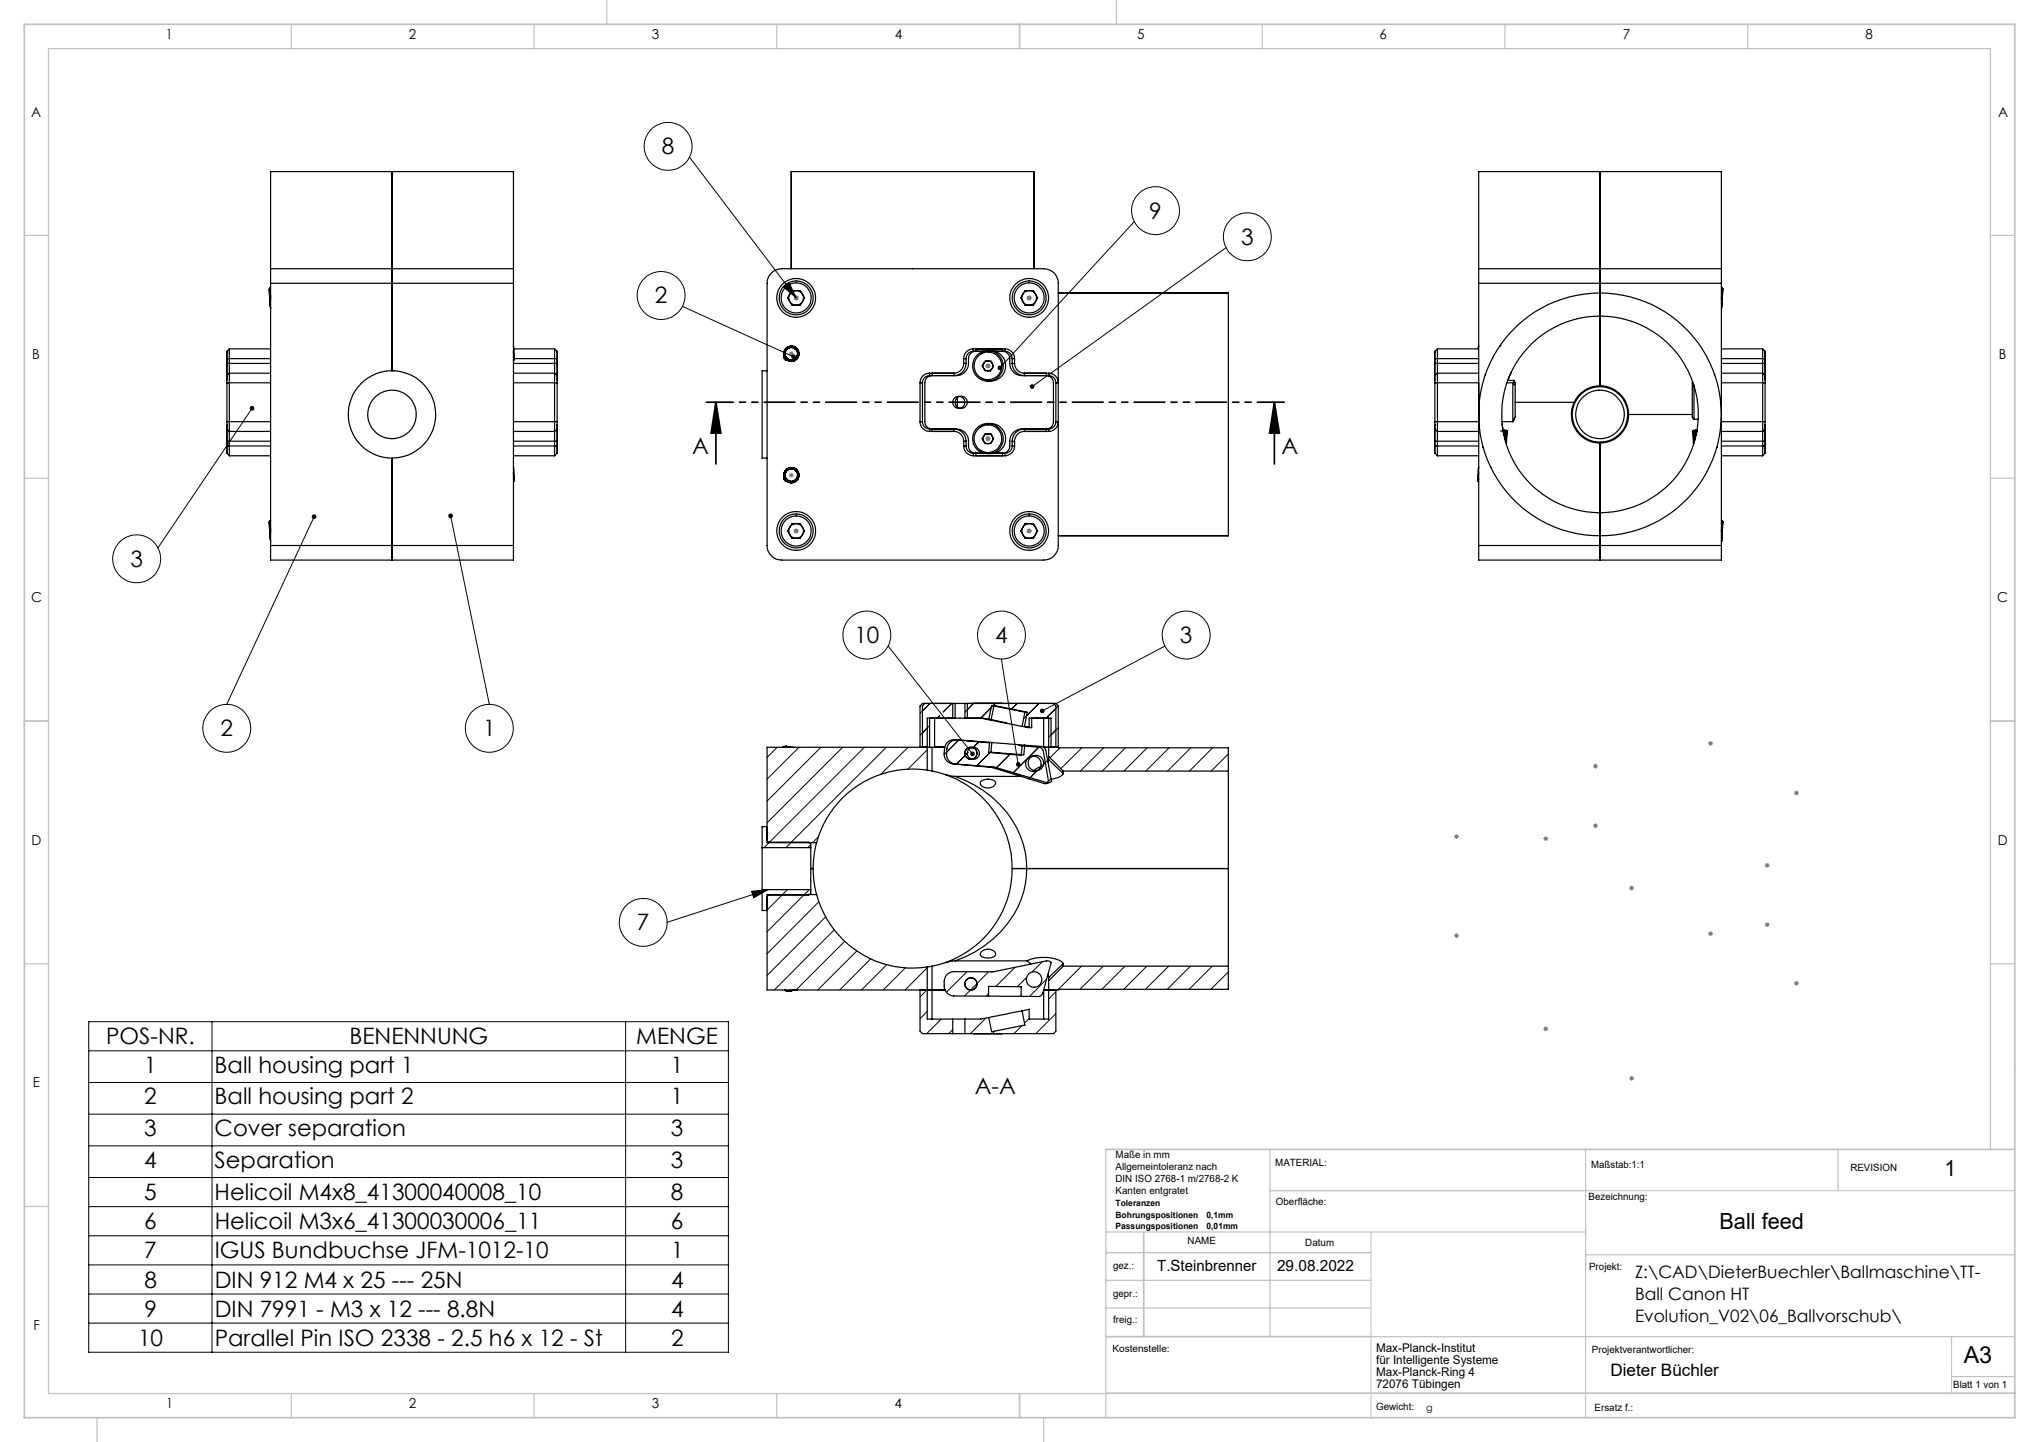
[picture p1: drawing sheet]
<svg xmlns="http://www.w3.org/2000/svg" width="420mm" height="297mm" viewBox="0 0 420 297" stroke-linecap="round" stroke-linejoin="round" font-family="sans-serif">
<path d="M282.4 253.7v38.3M326.6 245.2h88.4M402 275.3v11.6" fill="none" stroke="#c0c0c0" stroke-width=".21"/>
<g fill="none" stroke="#c0c0c0" stroke-width=".25">
<path d="M125 0v5M230 0v5M60 5v5M110 5v5M160 5v5M260 5v5M310 5v5M360 5v5M5 48.5h5M410 48.5h5M5 98.5h5M410 98.5h5"/>
<path d="M5 198.5h5M410 198.5h5M227.8 236.7v55.3M261.6 236.7v38.6M326.6 236.7v55.3M378.6 236.7v8.5M410 236.7v-226.7h-400v277h217.8M5 248.5h5M227.8 258h54.6M227.8 253.7h98.8M261.6 245.2h65M326.6 258.4h88.4"/>
<path d="M227.8 269.4h54.6M227.8 263.7h54.6M282.4 275.3h132.6M20 292v5M60 287v5M110 287v5M160 287v5M215 292v5M402 283.5h13"/>
</g>
<path d="M5 5h410v287h-410zM210 5v5M5 148.5h5M410 148.5h5M227.8 236.7h187.2M235.6 253.7v21.6M227.8 275.3h54.6M210 287v5M227.9 286.9h187.2" fill="none" stroke="#c0c0c0" stroke-width=".35"/>
<g fill="none" stroke="#000" stroke-width=".25">
<path d="M80.8 35.3v41.1M80.8 35.3h-25.1v20M80.8 35.3h25v20M329.6 35.3v44.1M329.6 35.3h25v20M329.6 35.3h-25v20M55.6 59.3l-.1 .5 .2 3.6-.2-3.8M55.6 59.3l.1 2.3M55.7 59.2l-.1 .1M55.7 55.3v3M55.7 55.3h50.1M55.7 58.3h50.1"/>
<path d="M55.7 58.3v54.1M105.8 55.3v3M105.8 58.3v54.1M158.9 56.2a3.1 3.1 0 0 1 2.1-.9h54a2.95 2.95 0 0 1 3 3v54.1a2.95 2.95 0 0 1-3 3h-54a3 3 0 0 1-3-3v-54.1a2.87 2.87 0 0 1 .9-2.1zM163 55.3v-20h50v20M163.1 59.9h1.8l.8 1.4-.8 1.6h-1.8l-.9-1.6zM211.1 59.9h1.8l.8 1.4-.8 1.6h-1.8l-.8-1.6zM304.6 55.3v3M304.6 55.3h50M304.6 58.3v54.1M304.6 58.3h50M354.6 59.2l.1 .1z"/>
<path d="M354.6 55.3v3M354.6 58.3v54.1M354.7 59.3l.2 .3M354.7 59.8l-.1 .1M354.7 59.3l.2 .2M354.7 59.8l-.1 1.8M354.9 59.5h.1M354.9 59.6l-.3 3.8M354.9 59.6l-.2 .2M354.9 59.5l-.3 3.9M46.7 72.5h.1M46.7 72.5v5.7"/>
<path d="M46.7 77.4v1.4M46.7 74.9v2.5M46.7 73.9h9M46.7 78.8h9M46.7 74.9h9M46.7 73.9v1M46.7 78.8v8.1M47.2 76.9v12M47.2 71.9v5M47.2 71.9l-.5 .5v1.5M47.2 71.9h8.5M47.2 76.9h8.5"/>
<path d="M47.2 76.9l-.5 .5M55.7 73.8h.1M105.8 71.3l.2 2.7-.2 .2M105.8 72.3v1.9M105.8 76.9h8.4M105.8 78.8h9M105.8 74.9h9M105.8 74.2h-.1M105.8 71.9h8.4M105.9 73.9h8.9M114.2 76.9v12M114.2 71.9v5"/>
<path d="M114.2 71.9l.6 .5v1.5M114.2 76.9l.6 .5M114.8 77.4v1.4M114.8 74.9v2.5M114.8 72.5h.1M114.8 78.2h.1M114.8 73.9v1M114.8 78.8v8.1M114.8 72.5v5.7M158 76.4h-1v18h1M161.4 73.5l.4 .7M161.8 74.2h.1"/>
<path d="M162 74l-.2 .2M162.1 73.7a1.28 1.28 0 0 0 2.1-.3 1.28 1.28 0 0 0-1.2-1.8 1.28 1.28 0 0 0-1.2 1.7l.3 .5M162.1 73.8l-.1 .2M163 71.3a1.59 1.59 0 0 1 1.5 2.1 1.59 1.59 0 0 1-2.6 .6M163.7 71.8l.1 .1M163.8 71.9v.1M163.8 72h.1M163.8 71.9l.2 .2M163.9 71.9a1.34 1.34 0 0 0-2.2 .4 1.34 1.34 0 0 0 1.2 1.8 1.34 1.34 0 0 0 1.3-1.7 1.34 1.34 0 0 0-2.2-.5 1.34 1.34 0 0 0 .4 2.2 1.34 1.34 0 0 0 1.9-1.2 1.34 1.34 0 0 0-1.8-1.3 1.34 1.34 0 0 0-.5 2.2 1.34 1.34 0 0 0 2.2-.3 1.34 1.34 0 0 0-.5-1.8 1.34 1.34 0 0 0-1.8 .3 1.34 1.34 0 0 0 .2 1.8M164 71.7a1.55 1.55 0 0 0-2.5 .9 1.55 1.55 0 0 0 1.9 1.8 1.55 1.55 0 0 0 .9-2.5 1.56 1.56 0 0 0-2.6 0 1.56 1.56 0 0 0 .9 2.4 1.56 1.56 0 0 0 1.9-1.6 1.56 1.56 0 0 0-2.3-1.2 1.56 1.56 0 0 0 0 2.7 1.56 1.56 0 0 0 2.3-1.2 1.55 1.55 0 0 0-2.1-1.6 1.55 1.55 0 0 0-.4 2.6M189.5 78.8h.5M189.5 78.8v8.1"/>
<path d="M190 78.8v8.1M191.5 77.4a1.45 1.45 0 0 0-1.5 1.4M191.5 76.9a1.93 1.93 0 0 0-2 1.9M191.5 76.9h5M191.5 76.9v.5M192 76.9v.5a1.45 1.45 0 0 0-1.5 1.4v8.1a1.51 1.51 0 0 0 1.5 1.5v.5M198.5 74.9a2.05 2.05 0 0 1-2 2M198.5 73.9h.5M198.5 74.9h.5M198.5 73.9v1M199 74.9a2.53 2.53 0 0 1-2.5 2.5v-.5M199 73.9v1"/>
<path d="M200.5 72.4a1.51 1.51 0 0 0-1.5 1.5M200.5 71.9a1.99 1.99 0 0 0-2 2M200.5 72.4h2.5M200.5 71.9h6.5M200.5 71.9v.5M201 71.9v.5a1.51 1.51 0 0 0-1.5 1.5 2.75 2.75 0 0 1-2.5 3.5h-5.5M203 74.3l1.2 .1 .4 1-.6 1-1.2-.1-.5-1zM203 72.4a3.2 3.2 0 0 1 4.1 3.6 3.2 3.2 0 0 1-5.2 1.7M203 72.4l-1.1 .6M204.5 72.4h2.5M206.5 71.9v.5a1.57 1.57 0 0 1 1.5 1.5 2.75 2.75 0 0 0 2.5 3.5h5.5M207 72.4a1.51 1.51 0 0 1 1.5 1.5"/>
<path d="M207 71.9a1.99 1.99 0 0 1 2 2M207 71.9v.5M208.5 74.9a2.53 2.53 0 0 0 2.5 2.5v-.5a2.05 2.05 0 0 1-2-2M208.5 73.9v1M208.5 73.9h.5M208.5 74.9h.5M209 73.9v1M216 77.4a1.45 1.45 0 0 1 1.5 1.4M216 76.9a1.93 1.93 0 0 1 2 1.9h-.5M216 76.9h-5h4.5v.5a1.45 1.45 0 0 1 1.5 1.4v8.1a1.51 1.51 0 0 1-1.5 1.5v.5h-4.5h5M216 76.9v.5M217.5 78.8v8.1"/>
<path d="M218 60.4h35v49.9h-35M295.5 72.5v5.7M295.5 72.5h.1M295.5 78.2h.1M295.6 77.4v1.4M295.6 74.9v2.5M295.6 73.9h9M295.6 78.8h9M295.6 74.9h9M295.6 73.9v1M295.6 78.8v8.1M296.1 76.9v12"/>
<path d="M296.1 71.9v5M296.1 71.9l-.5 .5v1.5M296.1 71.9h8.5M296.1 76.9h8.5M296.1 76.9l-.5 .5M304.5 71.4v.5M304.6 71.3v.1M304.6 71.3h.1M305.9 77.1l.1 .1M307.4 73.8h.1M309 71.3h.1M310.4 78.8h1.2"/>
<path d="M311.3 76.7l-.7 1.6h1.2M311.6 78.8l.3 .5M311.6 78.8v8.1M311.8 78.3h.1M311.8 78.3v.8M311.8 78.3l.3 .5v7.1l-.5 1M329.6 79.4a5.9 5.9 0 0 1 5.9 6M329.6 79.4a5.9 5.9 0 0 0-5.4 3.5M348 77h.1M348.7 78.6l-.1 .2v7.1l.3 .5M348.9 79.4v7M353.2 77.1v.1"/>
<path d="M354.6 71.9h8.5M354.6 76.9h8.5M354.6 73.9h9M354.6 78.8h9M354.6 74.9h9M354.6 73.8h.1M354.6 63.4v.1M363.1 76.9v12M363.1 71.9v5M363.1 71.9l.5 .5v1.5M363.1 76.9l.5 .5M363.6 72.5v5.7"/>
<path d="M363.6 77.4v1.4M363.6 74.9v2.5M363.6 73.9v1M363.6 78.8v8.1M46.7 87.5h.1M46.7 87.5v5.7M46.7 86.9v1.5M46.7 88.4v2.5M46.7 91.9v1.4l.5 .6M46.7 91.9h9M46.7 90.9h9M46.7 86.9h9"/>
<path d="M46.7 90.9v1M46.7 88.4l.5 .5M47.2 88.9v5M47.2 93.9h8.5M47.2 88.9h8.5M80.8 94.4v21M105.8 97.3v1.9M105.8 93.9h8.4M105.8 91.9h9M105.8 90.9h9M105.8 88.9h8.4M105.8 86.9h9"/>
<path d="M105.8 88.8h.1M105.8 96.2v.1M105.8 96.3l.2 2.7-.2 .2M105.8 99.2h.1M114.2 88.9v5M114.8 86.9v1.5M114.8 88.4v2.5M114.8 91.9v1.4l-.6 .6M114.8 87.5h.1M114.8 93.2h.1M114.8 90.9v1M114.8 88.4l-.6 .5"/>
<path d="M114.8 87.5v5.7M161.4 98.5l.4 .7M161.8 99.2h.1M162 99l-.2 .2M162.1 98.7v.1M162.1 98.8l-.1 .2M162.1 98.8h.1M163 96.3a1.59 1.59 0 0 1 1.5 2.2 1.59 1.59 0 0 1-2.6 .5M163.7 96.8l.1 .1M163.8 96.9h.1M163.8 96.9l.2 .2M163.9 96.9a1.33 1.33 0 0 0-2.2 .5 1.33 1.33 0 0 0 1.3 1.8 1.33 1.33 0 0 0 1.2-1.9 1.34 1.34 0 0 0-2.2-.4 1.34 1.34 0 0 0 .4 2.2 1.34 1.34 0 0 0 1.9-1.2 1.34 1.34 0 0 0-1.8-1.3 1.34 1.34 0 0 0-.5 2.2 1.34 1.34 0 0 0 2.2-.3 1.34 1.34 0 0 0-.5-1.8 1.34 1.34 0 0 0-1.8 .3 1.34 1.34 0 0 0 .2 1.8"/>
<path d="M164 96.7a1.56 1.56 0 0 0-2.5 .7 1.56 1.56 0 0 0 1.7 2 1.56 1.56 0 0 0 1.1-2.5 1.56 1.56 0 0 0-2.6 .1 1.56 1.56 0 0 0 .9 2.3 1.56 1.56 0 0 0 1.9-1.6 1.56 1.56 0 0 0-2.3-1.1 1.56 1.56 0 0 0 0 2.6 1.56 1.56 0 0 0 2.3-1.2 1.55 1.55 0 0 0-2.1-1.6 1.55 1.55 0 0 0-.4 2.6M189.5 86.9a1.99 1.99 0 0 0 2 2M189.5 86.9h.5M190 86.9a1.51 1.51 0 0 0 1.5 1.5M191.5 88.4h5.5a2.47 2.47 0 0 1 2.5 2.5 1.97 1.97 0 0 0 .7 2.2l.8 .2v.6M191.5 88.9h5M191.5 88.4v.5M196.5 88.9v-.5a2.47 2.47 0 0 1 2.5 2.5M196.5 88.9a2.05 2.05 0 0 1 2 2M197.2 81.9v1.9M198.5 91.9a1.99 1.99 0 0 0 2 2M198.5 91.9h.5"/>
<path d="M198.5 90.9h.5M198.5 90.9v1M199 91.9a1.45 1.45 0 0 0 1.5 1.4M199 90.9v1M200.5 93.3h2.5M200.5 93.9h6.5M200.5 93.3v.6M201.9 88a3.1 3.1 0 0 1 5.2 1.7 3.1 3.1 0 0 1-4.1 3.6M201.9 92.7l1.1 .6M203 89.3l1.1 .1 .5 1-.6 1h-1.1l-.6-1.1zM204.5 93.3h2.5M207 93.3v.6"/>
<path d="M208.5 91.9a1.45 1.45 0 0 1-1.5 1.4M208.5 90.9a2.47 2.47 0 0 1 2.5-2.5v.5a2.05 2.05 0 0 0-2 2M208.5 91.9h.5M208.5 90.9v1M208.5 90.9h.5M209 91.9a1.99 1.99 0 0 1-2 2M209 90.9v1M216 88.4h-5.5a2.47 2.47 0 0 0-2.5 2.5 1.97 1.97 0 0 1-.7 2.2l-.8 .2v.6M216 88.4v.5M217.5 86.9a1.51 1.51 0 0 1-1.5 1.5M217.5 86.9h.5a1.99 1.99 0 0 1-2 2M295.5 87.5h.1"/>
<path d="M295.5 87.5v5.7M295.5 93.2h.1M295.6 86.9v1.5M295.6 88.4v2.5M295.6 91.9v1.4l.5 .6M295.6 91.9h9M295.6 90.9h9M295.6 86.9h9M295.6 90.9v1M295.6 88.4l.5 .5M296.1 88.9v5M296.1 93.9h8.5"/>
<path d="M296.1 88.9h8.5M304.3 99l.3 .2M304.5 98.8l-.2 .2M304.5 96.4l-.2 2.6M304.6 98.8h-.1M304.6 97.4l-.1 1.4M304.6 88.8h.1M304.6 96.2v.2M304.8 88.5l-.1 .1M305.4 92.1l.1 .1M307.1 96.2l-.1 .1M309.4 86.9h2.2"/>
<path d="M309.4 87.3l.4 2.3M309.7 88.6v.4M309.7 89h.2M309.7 89v.5M309.9 88.6l-.2-.1-.1 .3h-.5M309.9 88.6l.1 .2M309.9 88.6v.4M309.9 89l.2 .2M309.9 89l.1 1.4M310 88.8l.1 .4M310 88.9v.1M310.1 89.2v1.7"/>
<path d="M310.1 88.9v.3M310.1 89.2l.2 .3M310.1 89.3v.5M310.2 88.6h.2l.1 .5M310.2 88.6v.5M310.2 88.6l-.2 .3M310.2 89.1l-.1 .1M310.3 89.5l-.1 1.5M310.3 89h.1M310.3 89l-.1 .1M310.3 89v.5M310.4 88.7h.1"/>
<path d="M310.4 88.7v.3M310.4 89.3l-.1 2.1M310.4 89l.1 .1M310.4 89.4h-.1M310.5 89.1l-.1 .3M312.1 82.9h12.1M324.2 82.9a5.9 5.9 0 0 0 5.4 8.4M329.6 91.3v14.3M335.5 85.4a5.9 5.9 0 0 1-5.9 5.9M335.5 85.4h13.1M348.6 88.9l.2 2.7M348.6 88.9l.1 .1"/>
<path d="M348.7 88.9l.1-.2 .1 2.5M348.9 88.6h-.1l-.2 .3M348.9 88.7l.2 1.9M348.9 86.4h.9M349 88.7l.1 .3 .1 1.2M349.1 88.8l.1 1.2M349.1 88.8v.2M349.1 88.8l.1-.2 .2 1.1M349.2 89.4l-.1 .4M349.2 88.6h.3M349.2 88.6l-.1 .2M349.5 88.6v.4"/>
<path d="M349.5 88.6v.1M349.5 88.8h.1M353.7 92.1l-.1 .1M354.3 88.5l.1 .1M354.6 93.9h8.5M354.6 91.9h9M354.6 90.9h9M354.6 88.9h8.5M354.6 86.9h9M363.1 88.9v5M363.6 87.5v5.7M363.6 86.9v1.5"/>
<path d="M363.6 88.4v2.5M363.6 91.9v1.4l-.5 .6M363.6 88.4l-.5 .5M363.6 90.9v1M55.6 107.2l-.1 .5 .2 3.7M55.6 107.3l-.1 .5 .2 3.7M55.6 107.3l.1 2.4M55.6 107.2v.1M55.7 107.1l-.1 .1M55.7 107.2l-.1 .1M55.7 112.4v3h50.1v-3M55.7 112.4h50.1"/>
<path d="M163.1 107.8h1.8l.8 1.6-.8 1.5h-1.8l-.9-1.5zM211.1 107.8h1.8l.8 1.6-.8 1.5h-1.8l-.8-1.5zM304.6 112.4v3h50v-3M304.6 112.4h50M329.6 105.6v9.8M354.6 111.4h.1M354.6 107.1l.3 .4M354.6 111.4v.1M354.7 107.8h-.1M354.7 107.8l-.1 1.7M354.9 107.5l-.3 3.9M354.9 107.5l-.2 .3"/>
<path d="M354.9 107.6l-.3 3.7M161.2 153.9h.1M161.8 153.8v.1M161.8 153.8l-.5 .1M162 153.7l-.8 .2M162 153.7l-.2 .1M162 153.7l.1 .1M162.1 153.8l1.4 .1M162.1 153.8v.1M190.5 144.9l-.5 .5v8.5M191 158.6a20.5 20.5 0 0 0-22.8 15M191 158.6l1 .2"/>
<path d="M191.5 153.9h1M191.5 153.9h-33.5v19.7h10.2M191.5 147.9v6M192 158.8l2.8 .8M192 153.9v4.9M192.5 153.9h2.1M192.5 147.9v6M194.8 159.6l1.9 .3M194.8 159.6a20.6 20.6 0 0 1 13.7 19.3M195.3 152.8l.7-.4h.7l7.1 .6-.1 2 6.7 .6 .1-2 3.5 .3a1 1 0 0 1 .9 .8l1.1 6.4a.88 .88 0 0 1-1 .3l-10.7-3.4-8-.7a2 2 0 0 1-1.8-2.2 2.75 2.75 0 0 1 .8-2.3zM196.3 144.9v3M196.7 144.9h2.1"/>
<path d="M196.7 147.9h2.1M196.7 159.9a21.4 21.4 0 0 1 14.5 15.9l.3 3.1M196.7 144.9h-6.7l-.5 .5v8.5M196.7 147.9h-5.7v10.7M196.7 144.9v3M196.7 159.9h13.6M198.8 144.9h18.7l.5 .5v8.6h35v4.8M198.8 147.9h3.7l1.7 .3M198.8 144.9v3M199.2 144.9v3M200.7 144.8h5.6M200.7 144.8v.1"/>
<path d="M202 147.9l1.7 .3M203.7 148.2l6.8 1.4M203.7 148.2l.6-2.9 6.8 1.4-.6 2.9M204.2 148.2l3.2 .7M204.3 152.9l-7.1-.5a1.99 1.99 0 0 0-2.1 1.8 2.35 2.35 0 0 0 1 3l.7 .2 8.2 .6 10.6 3.2a.95 .95 0 0 0 1-.3l-1.2-6.4a.99 .99 0 0 0-.9-.8l-3.4-.2M204.3 152.9l6.8 .6M204.3 152.9l-.2 2 6.8 .6 .2-2M206.3 144.8v.1M209.9 153.5l.6 .1M210.5 149.6l1.5 .3v-2h4.5v6M212.5 147.9v2l-1.5-.3 .6-2.9-6.8-1.4-.6 2.9M214.3 158l-1.3 .7"/>
<path d="M215 153.9h.1M215 153.9h3M215 147.9v6M216 155.8v.7M216 156.5l-.1 .5M216 147.9v7.9M216 156.5l3 2.8M216 155.8l3 3M217 144.9l.5 .5v8.5M219 159.3a3.3 3.3 0 0 1-2.5 1.2M219 158.8v.5M219 158.8h34"/>
<path d="M253 158.8v20.1M157 174.6v8.6M157 174.6h10M158 172.9l.1 .3 .4 .3h8l.5 .3v.8M158 170.2h-1v4.4M167 174.6v8.6M167 178.9h.5M167.5 178.9a19.7 19.7 0 0 0 .7 5.4M168.2 173.6l-.4 1.9-.3 3.4M202.2 160.8l1.3-.3a1.49 1.49 0 0 1 1.6 .8 1.82 1.82 0 0 1-3.2 .2v-.4zM208.5 178.9h3M208.5 178.9a20.6 20.6 0 0 1-13.7 19.4"/>
<path d="M211.5 178.9a19.3 19.3 0 0 1-8.7 15.9l-2 1.3-2 1-2.1 .8M211.5 178.9h41.5M253 178.9v20.1M157 183.2h10M157 183.2v4.3h1M167 183.2v.8l-.5 .4h-8.1l-.4 .5M168.2 184.3h-10.2v19.6h36.7M168.2 184.3a20.6 20.6 0 0 0 22.8 14.9M191 199.2v10.7h5.3M192 199l-1 .2M192 199v10.9M194.8 198.3l-2.8 .7"/>
<path d="M196.7 197.9l-.9 .1-1 .3M196.7 197.9h14.9M202.2 195.9a1.83 1.83 0 0 1 2.9 .6 1.28 1.28 0 0 1-1.4 .8 1.71 1.71 0 0 1-1.8-.7zM211.6 197.9a7.9 7.9 0 0 1 7.3 .4l.1 .2M211.6 197.9l.7 .7M219 198.5v.5M219 198.5l-3 2.9M219 199l-3 3M219 199h34M253 199v4.8h-35v.1h-3M161.7 203.9l.2 .2M162.7 204h.4"/>
<path d="M163.1 204l-.1 .2-1-.1M163.2 204h-.1M164.3 203.9l-2.3 .2M189.5 203.9v8.5l.5 .5h6.3M196.3 209.9h2.5M196.3 212.9h2.5M196.3 209.9v3M198.8 209.9v3M200.7 212.9h5.6M203.6 205.2l-7.1-.1a2.05 2.05 0 0 1-2-2 2.27 2.27 0 0 1 2-3l8.2 .1 11.3-2.3 .5 .4-1.7 6.2a1.01 1.01 0 0 1-1 .7h-3.5M203.6 205.2h6.7M203.6 205.2v-2h6.8l-.1 2"/>
<path d="M203.7 209.6l-1.7 .3h-3.2M210.5 208.2l-6.8 1.4M210.5 208.2l.6 2.9-6.8 1.4-.6-2.9M215 203.9h.1M215 203.8v6.1M215.8 200.7l.2 .7M216 201.4v.6M216 202v7.9h-4v-2l-1.5 .3M217.5 203.9v8.5l-.5 .5h-18.2"/>
<circle cx="164" cy="61.3" r="3.5"/>
<circle cx="164" cy="61.3" r="3.1"/>
<circle cx="164" cy="61.4" r="4"/>
<circle cx="164" cy="61.4" r="1.51"/>
<circle cx="203.5" cy="75.3" r="3.2"/>
<circle cx="203.5" cy="75.4" r="2.85"/>
<circle cx="203.5" cy="75.4" r="1"/>
<circle cx="212" cy="61.4" r="1.51"/>
<circle cx="212" cy="61.4" r="4"/>
<circle cx="212" cy="61.3" r="3.5"/>
<circle cx="212" cy="61.3" r="3.1"/>
<circle cx="80.7" cy="85.4" r="5"/>
<circle cx="80.7" cy="85.4" r="9"/>
<circle cx="163" cy="97.8" r="1.28"/>
<circle cx="197.5" cy="82.9" r="1.24"/>
<circle cx="198" cy="82.9" r="1.24"/>
<circle cx="203.5" cy="90.4" r="3.1"/>
<circle cx="203.5" cy="90.4" r="2.83"/>
<circle cx="203.5" cy="90.4" r="1.01"/>
<circle cx="329.6" cy="85.4" r="20.2"/>
<circle cx="329.6" cy="85.4" r="25"/>
<circle cx="329.6" cy="85.4" r="5"/>
<circle cx="329.6" cy="85.4" r="5.7"/>
<circle cx="164" cy="109.4" r="3.1"/>
<circle cx="164" cy="109.3" r="4"/>
<circle cx="164" cy="109.4" r="3.5"/>
<circle cx="164" cy="109.3" r="1.51"/>
<circle cx="212" cy="109.3" r="1.51"/>
<circle cx="212" cy="109.4" r="4"/>
<circle cx="212" cy="109.4" r="3.1"/>
<circle cx="212" cy="109.4" r="3.5"/>
<circle cx="200" cy="155.1" r="1.25"/>
<circle cx="200.5" cy="155.1" r="1.25"/>
<circle cx="212.9" cy="157.3" r="1.6"/>
<circle cx="213.4" cy="157.2" r="1.6"/>
<circle cx="200" cy="202.7" r="1.25"/>
<circle cx="213" cy="201.7" r="1.59"/>
</g>
<g fill="none" stroke="#000" stroke-width=".21">
<path d="M142 32.4l22 28.9M161.4 59.2l1.2-.9 1.4 3zM233.6 45.6l-27.6 30.2M252.6 51l-40 28.6M140.6 63.1l22.8 10.4M51.9 84.1l-19.4 28.8M64.7 106.4l-18 38.7M92.8 106.2l8 38.9M183 133.1l17.3 22.2M206.3 135.7l3.4 21.7M240 133.1l-25.3 13.3M160.1 153.9l-2.1 2.1"/>
<path d="M164.6 153.9l-6.6 6.6M169.1 153.9l-11.1 11.1M173.6 153.9l-15.6 15.6M178 153.9l-20.6 20.7M182.6 153.9l-20.7 20.7M187 153.9l-5.5 5.6M190 146.4l1.6-1.5-2.1 2.1M191 154.4l-4 4M191.5 149.4l-2 2M193.6 147.4l-.6 .5M196 144.9l-1.7 1.7M197.5 152.4l-3 3.1"/>
<path d="M199.2 155.1l-2.2 2.3M199.2 146.2l1.3-1.3-1.7 1.8M199.5 155l-2.5 2.4M201.6 152.8l-1.4 1.5M201.7 152.7l-1.2 1.2M203.9 155l-2.8 2.8M204.2 154.8l-3 2.9M204.6 145.3l.4-.4-3 3 2.2-2.1M208.1 155.3l-3 3M209.5 144.9l-1.1 1.1M211.5 147.5l2.5-2.6-3.2 3.2M213.6 158.7l-1.4 1.5"/>
<path d="M213.7 158.7l-1.8 1.7M214.2 153.7l-5.7 5.6M215.3 157.1l-1.1 1M215.8 156.6l-.9 .8M218 145.4l-2.5 2.5M218 149.9l-2 2M218.3 154l-2 2.1M222.8 154l-4.3 4.3M227.3 154l-4.8 4.8M231.8 154l-4.8 4.8M236.3 154l-4.8 4.8M240.8 154l-4.8 4.8"/>
<path d="M245.3 154l-4.8 4.8M249.8 154l-4.8 4.8M253 155.3l-3.5 3.5M157.2 170.2l-.2 .3M167 174l-.6 .6M168.6 172.4l-1.2 1.2M216.5 160.4l-1.1 1M154.8 183.6l3.4-.4-2.9 1.7zM158.2 183.2l-20.8 6.8M162.2 183.2l-4.3 4.3M166.7 183.2l-8.7 8.7M168.7 185.7l-10.7 10.7"/>
<path d="M170.1 188.8l-12.1 12.1M171.8 191.5l-12.3 12.4M174 193.9l-10 10M176.5 195.9l-8 8M179.4 197.5l-6.4 6.4M182.7 198.7l-5.3 5.2M186.5 199.4l-4.6 4.5M191 199.3l-4.6 4.6M209.1 199.2l-4 4M214.7 198.1l-2.1 2.1M222.8 199l-4.9 4.9M227.3 199l-4.8 4.8"/>
<path d="M231.7 199l-4.7 4.8M236.2 199l-4.7 4.8M240.7 199l-4.8 4.8M245.2 199l-4.7 4.8M249.7 199l-4.8 4.8M18.3 210.4h131.7v68.1h-131.7zM18.3 216.4h131.7M43.7 210.4v68.1M128.9 210.4v68.1M191 203.8l-1.5 1.5M191 208.3l-1.5 1.5M193.9 209.9l-3 3"/>
<path d="M196.3 212.1l-.9 .8M199.2 200.1l-4.3 4.3M203.1 209.7l-3.2 3.2M203.6 204.7l-.5 .5M203.6 200.2l-5 4.9M204.9 212.4l-.5 .5M210.5 211.3l-1.7 1.6M211.5 201.3l-1.9 1.9M212 209.8l-1 .9M215.6 201.7l-3.5 3.5M217.5 204.3l-1.5 1.5M217.5 208.8l-4.1 4.1"/>
<path d="M253 200.2l-3.6 3.6M18.3 223h131.7M18.3 229.5h131.7M18.3 236h131.7M18.3 242.5h131.7M18.3 248.5h131.7M18.3 254.5h131.7M18.3 260.5h131.7M18.3 266.5h131.7M18.3 272.5h131.7"/>
<circle cx="137.6" cy="30.1" r="4.9"/>
<circle cx="238" cy="43.4" r="4.9"/>
<circle cx="256.9" cy="48.8" r="4.9"/>
<circle cx="136.2" cy="60.9" r="4.9"/>
<circle cx="28.1" cy="115.1" r="4.9"/>
<circle cx="178.5" cy="130.8" r="4.9"/>
<circle cx="206.3" cy="130.8" r="4.9"/>
<circle cx="244.3" cy="130.8" r="4.9"/>
<circle cx="46.7" cy="150" r="4.9"/>
<circle cx="100.8" cy="150" r="4.9"/>
<circle cx="132.5" cy="190" r="4.9"/>
</g>
<path d="M147.5 82.9l1 6.3h-2zM147.5 82.9v12.7M262.5 82.9l1 6.3h-2zM262.5 82.9v12.7" fill="none" stroke="#000" stroke-width=".35"/>
<g fill="none" stroke="#808080" stroke-width=".21">
<path d="M162.5 72.8h1M162.6 72.5l.7 .7M163 72.4v1M163.3 72.5l-.7 .7M163.5 61.3h1M163.7 61l.7 .7M164 60.9v1M164.4 61l-.7 .7M203 75.3h1M203.1 75l.7 .7M203.5 74.9v.9M203.8 75l-.7 .7"/>
<path d="M211.5 61.3h1M211.6 61l.7 .7M212 60.9v1M212.3 61l-.7 .7M162.5 97.9h1M162.6 97.5l.7 .7M163 97.4v1M163.3 97.5l-.7 .7M203 90.3h1M203.1 90l.7 .7M203.5 89.8v1.1M203.8 90l-.7 .7"/>
<path d="M163.5 109.4h1M163.7 109l.7 .7M164 108.9v1M164.4 109l-.7 .7M211.5 109.4h1M211.6 109l.7 .7M212 108.9v1M212.3 109l-.7 .7M328.2 157.8h.9M328.3 157.4l.7 .7M328.6 157.3v1M329 157.4l-.7 .7"/>
<path d="M351.8 153.1h1M352 152.7l.7 .8M352.4 152.6v1M352.7 152.7l-.7 .8M299.5 172.3h1M299.6 171.9l.8 .7M300 171.8v1M300.4 171.9l-.8 .7M317.9 172.7h1M318.1 172.4l.7 .7M318.4 172.2v1M318.8 172.4l-.7 .7"/>
<path d="M328.2 170.1h.9M328.3 169.7l.7 .7M328.6 169.5v1.1M329 169.7l-.7 .7M363.5 178.2h1M363.6 177.9l.7 .7M364 177.7v1M364.3 177.9l-.7 .7M369.5 163.3h1M369.7 163l.7 .7M370 162.8v1M370.4 163l-.7 .7"/>
<path d="M299.5 192.7h1M299.6 192.4l.8 .7M300 192.2v1M300.4 192.4l-.8 .7M335.6 182.9h1M335.7 182.6l.7 .7M336.1 182.4v1M336.4 182.6l-.7 .7M351.8 192.3h1M352 191.9l.7 .7M352.4 191.8v1M352.7 191.9l-.7 .7"/>
<path d="M363.5 190.5h1M363.6 190.1l.7 .7M364 190v1M364.3 190.1l-.7 .7M317.9 211.9h1M318.1 211.6l.7 .7M318.4 211.4v1M318.8 211.6l-.7 .7M369.5 202.5h1M369.7 202.2l.7 .7M370 202v1M370.4 202.2l-.7 .7"/>
<path d="M335.6 222.1h1M335.7 221.8l.7 .7M336.1 221.6v1M336.4 221.8l-.7 .7"/>
</g>
<path d="M264.5 82.8h-119" fill="none" stroke="#000" stroke-width=".35" stroke-dasharray="6.3 1.3 1.3 1.3 1.3 1.3" stroke-dashoffset=".8"/>
<g fill="#000">
<path d="M161.4 59.2l1.2-.9 1.4 3zM163.1 73.2a.49 .49 0 0 0 .1 .7 .49 .49 0 0 0 .7-.2l-.5-.2 .5 .2v-.2a.49 .49 0 0 0-.3-.5 .49 .49 0 0 0-.5 .2zM205.6 75.4a.48 .48 0 0 0 0 .7l.4-.3-.4 .3a.48 .48 0 0 0 .7 0 .48 .48 0 0 0 0-.7 .48 .48 0 0 0-.7 0zM212.3 79.3l-.2 .2 .1 .4 .4-.3-.4 .3a.47 .47 0 0 0 .7 .1 .47 .47 0 0 0 .1-.7 .47 .47 0 0 0-.7 0z"/>
<path d="M262.5 82.9l1 6.3h-2zM147.5 82.9l1 6.3h-2z"/>
<path d="M64.3 106.2a.47 .47 0 0 0 .1 .6 .47 .47 0 0 0 .7-.2 .47 .47 0 0 0-.2-.6l-.2 .4 .2-.4-.2-.1zM92.5 105.9a.48 .48 0 0 0 .1 .8 .48 .48 0 0 0 .7-.4 .48 .48 0 0 0-.6-.5l.1 .4-.1-.4zM51.6 83.7a.48 .48 0 0 0 0 .7 .48 .48 0 0 0 .7 0 .48 .48 0 0 0-.1-.7l-.3 .4 .3-.4zM154.8 183.6l3.4-.4-2.9 1.7zM214.3 146.1l-.1 .5 .5-.2-.5 .2a.49 .49 0 0 0 .8 .2 .49 .49 0 0 0 0-.7 .49 .49 0 0 0-.7 0zM209.4 157.1a.47 .47 0 0 0-.1 .6 .47 .47 0 0 0 .5 .2l-.1-.5 .1 .5a.48 .48 0 0 0 .4-.7 .48 .48 0 0 0-.8-.1zM200.1 154.8a.49 .49 0 0 0-.2 .7 .49 .49 0 0 0 .7 .1l-.3-.3 .3 .3a.49 .49 0 0 0 .1-.6 .49 .49 0 0 0-.6-.2z"/>
</g>
<text font-size="4.8" x="404.5" y="280.8">A3</text>
<g font-size="4.7">
<text x="136.3" y="31.8">8</text>
<text x="236.7" y="45">9</text>
<text x="255.7" y="50.4">3</text>
<text x="134.9" y="62.5">2</text>
<text x="142.6" y="93.4">A</text>
<text x="263.9" y="93.4">A</text>
<text x="26.9" y="116.7">3</text>
<text x="176" y="132.4">10</text>
<text x="205" y="132.4">4</text>
<text x="243.1" y="132.4">3</text>
<text x="45.4" y="151.6">2</text>
<text x="99.5" y="151.6">1</text>
<text x="131.2" y="191.6">7</text>
<text x="21.9" y="215.1">POS-NR.</text>
<text x="72" y="215.1">BENENNUNG</text>
<text x="131.1" y="215.1">MENGE</text>
<text x="29.7" y="220.9">1</text>
<text x="44.2" y="220.9">Ball housing part 1</text>
<text x="138.2" y="220.9">1</text>
<text x="29.7" y="227.4">2</text>
<text x="44.2" y="227.4">Ball housing part 2</text>
<text x="138.2" y="227.4">1</text>
<text x="200.8" y="225.2">A-A</text>
<text x="29.7" y="234">3</text>
<text x="44.2" y="234">Cover separation</text>
<text x="138.2" y="234">3</text>
<text x="29.7" y="240.5">4</text>
<text x="44.2" y="240.5">Separation</text>
<text x="138.2" y="240.5">3</text>
<text x="29.7" y="247.2">5</text>
<text x="44.2" y="247.2">Helicoil M4x8_41300040008_10</text>
<text x="138.2" y="247.2">8</text>
<text x="29.7" y="253.2">6</text>
<text x="44.2" y="253.2">Helicoil M3x6_41300030006_11</text>
<text x="138.2" y="253.2">6</text>
<text x="29.7" y="259.2">7</text>
<text x="44.2" y="259.2">IGUS Bundbuchse JFM-1012-10</text>
<text x="138.2" y="259.2">1</text>
<text x="29.7" y="265.2">8</text>
<text x="44.2" y="265.2">DIN 912 M4 x 25 --- 25N</text>
<text x="138.2" y="265.2">4</text>
<text x="29.7" y="271.2">9</text>
<text x="44.2" y="271.2">DIN 7991 - M3 x 12 --- 8.8N</text>
<text x="138.2" y="271.2">4</text>
<text x="28.4" y="277.2">10</text>
<text x="44.2" y="277.2">Parallel Pin ISO 2338 - 2.5 h6 x 12 - St</text>
<text x="138.2" y="277.2">2</text>
</g>
<g font-size="4.6">
<text x="400.5" y="242.3">1</text>
<text x="354.2" y="253">Ball feed</text>
</g>
<g font-size="3.5">
<text x="336.8" y="263.2">Z:\CAD\DieterBuechler\Ballmaschine\TT-</text>
<text x="336.8" y="267.7">Ball Canon HT</text>
<text x="336.8" y="272.2">Evolution_V02\06_Ballvorschub\</text>
<text x="331.7" y="283.4">Dieter Büchler</text>
</g>
<g font-size="3.2">
<text x="238.4" y="261.7">T.Steinbrenner</text>
<text x="263.1" y="261.7">29.08.2022</text>
</g>
<g font-size="2.8">
<text x="34.1" y="8.1">1</text>
<text x="84.2" y="8.1">2</text>
<text x="134.2" y="8.1">3</text>
<text x="184.3" y="8">4</text>
<text x="234.2" y="8">5</text>
<text x="284.2" y="8.1">6</text>
<text x="334.3" y="8.1">7</text>
<text x="384.2" y="8.1">8</text>
<text x="6.4" y="24.1">A</text>
<text x="411.6" y="24">A</text>
<text x="6.6" y="74">B</text>
<text x="411.7" y="73.9">B</text>
<text x="6.4" y="124">C</text>
<text x="411.4" y="124">C</text>
<text x="6.5" y="174">D</text>
<text x="411.5" y="174.1">D</text>
<text x="6.8" y="223.9">E</text>
<text x="6.9" y="274">F</text>
<text x="34.2" y="290">1</text>
<text x="84.2" y="290">2</text>
<text x="134.3" y="290">3</text>
<text x="184.2" y="290">4</text>
</g>
<g font-size="2.5">
<text x="283.5" y="278.4">Max-Planck-Institut</text>
<text x="283.5" y="280.8">für Intelligente Systeme</text>
<text x="283.5" y="283.3">Max-Planck-Ring 4</text>
<text x="283.5" y="285.8">72076 Tübingen</text>
</g>
<g font-size="2.1">
<text x="229.8" y="238.4">Maße in mm</text>
<text x="229.8" y="240.9">Allgemeintoleranz nach</text>
<text x="229.8" y="243.4">DIN ISO 2768-1 m/2768-2 K</text>
<text x="229.8" y="245.9">Kanten entgratet</text>
<text x="262.7" y="240.1">MATERIAL:</text>
<text x="327.8" y="240.7">Maßstab:1:1</text>
<text x="381.2" y="241.1">REVISION</text>
<text x="262.8" y="248.3">Oberfläche:</text>
<text x="327.2" y="247.2">Bezeichnung:</text>
<text x="244.6" y="256.1">NAME</text>
<text x="268.9" y="256.7">Datum</text>
<text x="229.3" y="261.3">gez.:</text>
<text x="327.3" y="261.6">Projekt:</text>
<text x="229.3" y="267.2">gepr.:</text>
<text x="229.3" y="272.5">freig.:</text>
<text x="229.1" y="278.4">Kostenstelle:</text>
<text x="327.9" y="278.6">Projektverantwortlicher:</text>
<text x="402.3" y="285.8">Blatt 1 von 1</text>
<text x="283.5" y="290.5">Gewicht:</text>
<text x="328.5" y="290.7">Ersatz f.:</text>
</g>
<text font-size="2" x="293.8" y="290.5">g</text>
<g font-size="1.8">
<text x="229.8" y="248.4">Toleranzen</text>
<text x="229.8" y="250.8">Bohrungspositionen</text>
<text x="248.5" y="250.8">0,1mm</text>
<text x="229.8" y="253.1">Passungspositionen</text>
<text x="248.5" y="253.1">0,01mm</text>
</g>
</svg>
